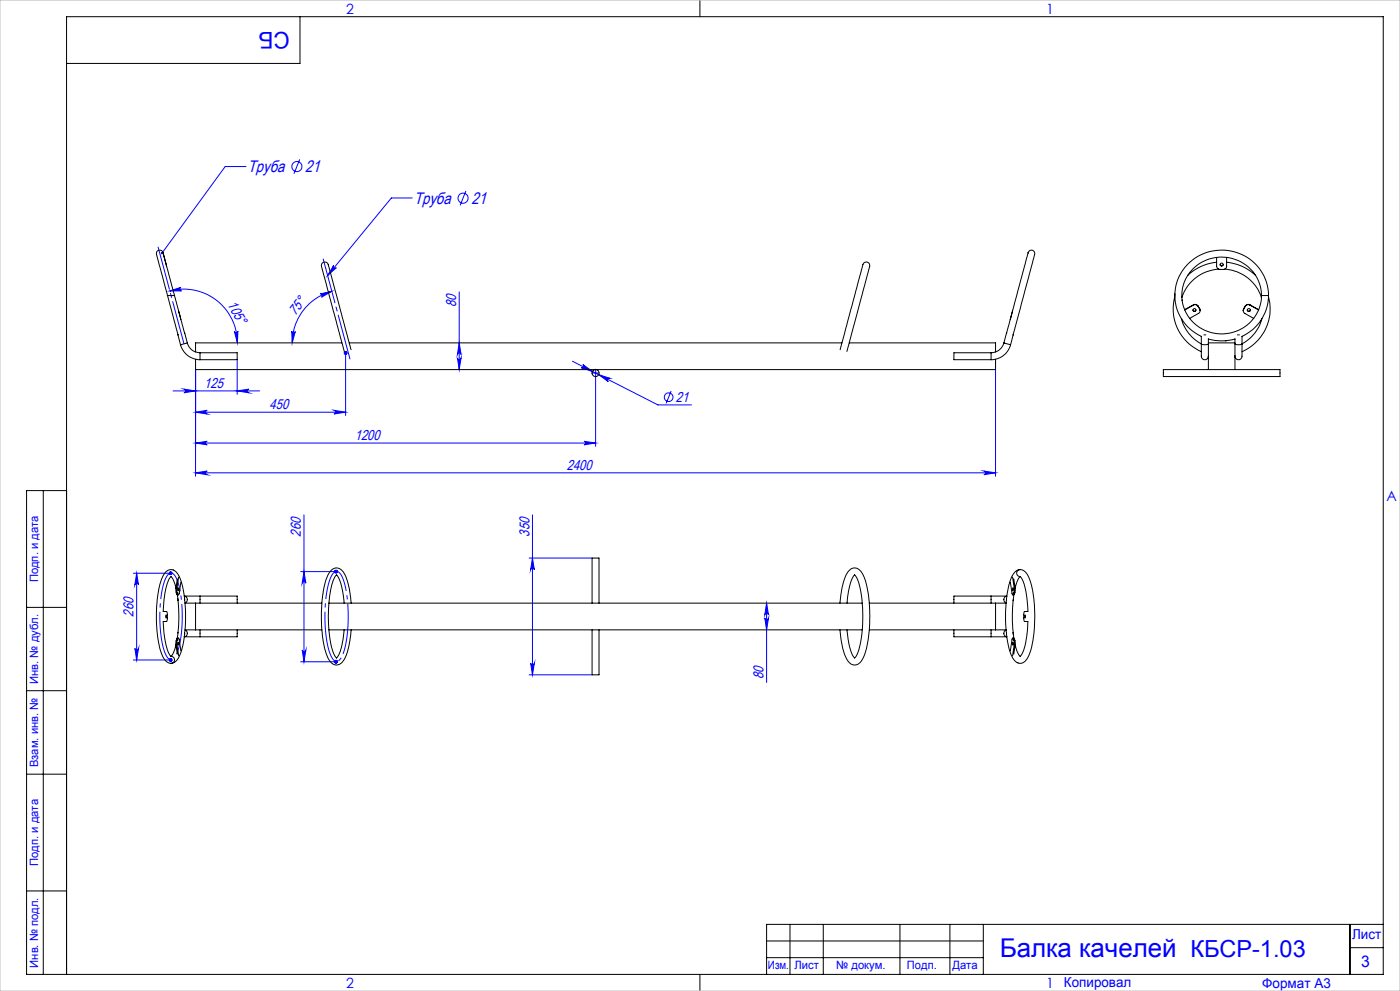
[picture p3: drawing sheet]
<svg xmlns="http://www.w3.org/2000/svg" width="420mm" height="297mm" viewBox="0 0 420 297" stroke-linecap="round" stroke-linejoin="round" font-family="sans-serif">
<g fill="none" stroke="#00f" stroke-width=".3">
<path d="M73.8 49.9h-6.2l-19 25.9M89.9 47.8l-1.7 4.3M123.6 59.3h-6.2l-19.1 23.3M139.8 57.2l-1.8 4.4M100.1 79.5a.53 .53 0 0 0 .1 .8 .53 .53 0 0 0 .7-.1l-2.6 2.4zM50.9 87.2l3.4-1.1a.54 .54 0 0 0-.4 .6 .54 .54 0 0 0 .6 .5zM50.9 87.2a16.1 16.1 0 0 1 20.3 15.6M70.3 99.3a.53 .53 0 0 0 .6 .5 .53 .53 0 0 0 .5-.6l-.2 3.6zM87.5 99.2a.53 .53 0 0 0 .5 .6 .53 .53 0 0 0 .6-.5l-.9 3.5zM96.1 88.1l3.4-.8-3.1 1.8a.53 .53 0 0 0 .3-.7 .53 .53 0 0 0-.6-.3zM99.5 87.3a16.1 16.1 0 0 0-11.8 15.5M137.8 87.5v23.3"/>
<path d="M51.9 117.2h26M55.2 116.6l3.5 .6-3.5 .5a.55 .55 0 0 0 .5-.5 .55 .55 0 0 0-.5-.6zM58.7 110.8v31.9M71.2 117.2l3.5-.6a.55 .55 0 0 0-.6 .6 .55 .55 0 0 0 .6 .5zM71.2 107.8v10.4M103.7 105.8v18.7M137.2 107.2a.55 .55 0 0 0 .6 .6 .55 .55 0 0 0 .5-.6l-.5 3.6zM137.8 102.8l.5 3.5a.55 .55 0 0 0-.5-.5 .55 .55 0 0 0-.6 .5zM171.7 108.3l25.7 13.1h10M174.9 109.3l2.8 2-3.3-1.1a.54 .54 0 0 0 .7-.2 .54 .54 0 0 0-.2-.7zM178.6 111.8h.2M178.7 111.7v.2"/>
<path d="M178.7 113v20.8M179.6 112.3l3.4 1.1a.55 .55 0 0 0-.7 .2 .55 .55 0 0 0 .2 .8zM201.3 117.2l-1.5 3.7M298.7 110.8v31.9M58.7 132.8h120M58.7 123.5h45M58.7 123.5l3.5-.5a.55 .55 0 0 0-.5 .5 .55 .55 0 0 0 .5 .6zM58.7 132.8l3.5-.5a.53 .53 0 0 0-.5 .5 .53 .53 0 0 0 .5 .5zM100.2 123l3.5 .5-3.5 .6a.55 .55 0 0 0 .5-.6 .55 .55 0 0 0-.5-.5zM175.2 132.3l3.5 .5-3.5 .5a.53 .53 0 0 0 .5-.5 .53 .53 0 0 0-.5-.5zM58.7 141.7l3.5-.5a.55 .55 0 0 0-.5 .5 .55 .55 0 0 0 .5 .6zM58.7 141.7h240"/>
<path d="M91.2 154.3v44M159.7 154.3v47.9M295.2 141.2l3.5 .5-3.5 .6a.55 .55 0 0 0 .5-.6 .55 .55 0 0 0-.5-.5zM40 171.8h11.2M41 171.8l.6 3.5a.55 .55 0 0 0-.6-.5 .55 .55 0 0 0-.5 .5zM41 171.8v26M90.2 171.3h10.6M91.2 171.3l.6 3.5a.55 .55 0 0 0-.6-.5 .55 .55 0 0 0-.5 .5zM158.8 167.2h18.8M159.7 167.2l.6 3.5a.55 .55 0 0 0-.5-.5 .55 .55 0 0 0-.6 .5zM40 197.8h11.2M40.5 194.3a.55 .55 0 0 0 .5 .5 .55 .55 0 0 0 .6-.5l-.6 3.5z"/>
<path d="M90.2 198.3h10.6M90.7 194.8a.55 .55 0 0 0 .5 .5 .55 .55 0 0 0 .6-.5l-.6 3.5zM159.2 198.8a.55 .55 0 0 0 .6 .5 .55 .55 0 0 0 .5-.5l-.6 3.4zM229.4 185.2a.55 .55 0 0 0 .6 .6 .55 .55 0 0 0 .5-.6l-.5 3.6zM230 180.8l.5 3.5a.55 .55 0 0 0-.5-.5 .55 .55 0 0 0-.6 .5zM230 180.8v23.7M158.8 202.2h18.8"/>
<circle cx="89.1" cy="49.9" r="1.52"/>
<circle cx="138.9" cy="59.4" r="1.52"/>
<circle cx="200.6" cy="119" r="1.3"/>
</g>
<path d="M100 171.8a23 23 0 0 0-2.5 11.9l.3 7a11.7 11.7 0 0 0 2.7 7.4 1.62 1.62 0 0 0 2.1-1.3 39.2 39.2 0 0 0 1.3-19.2 9.6 9.6 0 0 0-2.5-6.3h-.7l-.7 .5" fill="none" stroke="#00f" stroke-width=".3" stroke-dasharray="15.2 1.3 1.3 1.3" stroke-dashoffset="7.1" stroke-linecap="butt"/>
<path d="M52.3 197.2a23.7 23.7 0 0 0 2.4-12.2l-.4-6a11.7 11.7 0 0 0-2.4-7.1 1.46 1.46 0 0 0-2.1 1.2 36.8 36.8 0 0 0-1.4 17.8 10.2 10.2 0 0 0 2.5 6.7l.8 .1 .6-.5" fill="none" stroke="#00f" stroke-width=".3" stroke-dasharray="15.2 1.3 1.3 1.3" stroke-dashoffset="-1.3" stroke-linecap="butt"/>
<g fill="none" stroke="#00f" stroke-width=".7" stroke-linecap="butt">
<path d="M103.2 105.8h1M103.3 105.4l.7 .7M103.7 105.3v1M104 105.4l-.7 .7M50.7 171.8h1M50.8 171.4l.7 .8M51.2 171.3v1M51.5 171.4l-.7 .8M100.3 171.3h1M100.4 171l.8 .7M100.8 170.8v1M101.2 171l-.8 .7"/>
<path d="M50.7 197.8h1M50.8 197.4l.7 .8M51.2 197.3v1M51.5 197.4l-.7 .8M100.3 198.3h1M100.4 197.9l.8 .8M100.8 197.8v1M101.2 197.9l-.8 .8"/>
</g>
<path d="M97 77.6l8 30" fill="none" stroke="#00f" stroke-width=".3" stroke-dasharray="15.2 1.3 1.3 1.3" stroke-dashoffset="1.6"/>
<path d="M55.2 103l-7.8-28.9" fill="none" stroke="#00f" stroke-width=".3" stroke-dasharray="15.2 1.3 1.3 1.3" stroke-dashoffset="2.1"/>
<path d="M178.5 111.8h-1M178.7 111.6v-1M178.7 112v.9M178.9 111.8h.9" fill="none" stroke="#00f" stroke-width=".3" stroke-dasharray="15.2 1.3 1.3 1.3"/>
<g fill="none" stroke="#000" stroke-width=".3">
<path d="M90 5v14h-70M210 0v5M13 147v145M20 147h-12v145h407v-287h-395v287M8 182h12M8 207h12M8 232h12M8 267h12M237 277v15M247 277v15M270 277v15M285 277v15"/>
<path d="M295 277v15M405 277v15M415 277h-185v15M210 292v5M230 282h65M230 287h65M405 284h10"/>
</g>
<path d="M0 0h420v297h-420z" fill="none" stroke="#c0c0c0" stroke-width=".3"/>
<g fill="#00f">
<path d="M100.1 79.5a.53 .53 0 0 0 .1 .8 .53 .53 0 0 0 .7-.1l-2.6 2.4zM48.3 75.6l.1 .6 .2-.4-.2 .4a.37 .37 0 0 0 .5-.1 .37 .37 0 0 0-.1-.5 .37 .37 0 0 0-.5 0z"/>
<path d="M100.2 123l3.5 .5-3.5 .6a.55 .55 0 0 0 .5-.6 .55 .55 0 0 0-.5-.5zM58.7 123.5l3.5-.5a.55 .55 0 0 0-.5 .5 .55 .55 0 0 0 .5 .6z"/>
<path d="M40.5 194.3a.55 .55 0 0 0 .5 .5 .55 .55 0 0 0 .6-.5l-.6 3.5zM41 171.8l.6 3.5a.55 .55 0 0 0-.6-.5 .55 .55 0 0 0-.5 .5z"/>
<path d="M91.2 171.3l.6 3.5a.55 .55 0 0 0-.6-.5 .55 .55 0 0 0-.5 .5zM90.7 194.8a.55 .55 0 0 0 .5 .5 .55 .55 0 0 0 .6-.5l-.6 3.5z"/>
<path d="M70.3 99.3a.53 .53 0 0 0 .6 .5 .53 .53 0 0 0 .5-.6l-.2 3.6zM50.9 87.2l3.4-1.1a.54 .54 0 0 0-.4 .6 .54 .54 0 0 0 .6 .5z"/>
<path d="M175.2 132.3l3.5 .5-3.5 .5a.53 .53 0 0 0 .5-.5 .53 .53 0 0 0-.5-.5zM58.7 132.8l3.5-.5a.53 .53 0 0 0-.5 .5 .53 .53 0 0 0 .5 .5zM71.2 117.2l3.5-.6a.55 .55 0 0 0-.6 .6 .55 .55 0 0 0 .6 .5zM55.2 116.6l3.5 .6-3.5 .5a.55 .55 0 0 0 .5-.5 .55 .55 0 0 0-.5-.6z"/>
<path d="M58.7 141.7l3.5-.5a.55 .55 0 0 0-.5 .5 .55 .55 0 0 0 .5 .6zM295.2 141.2l3.5 .5-3.5 .6a.55 .55 0 0 0 .5-.6 .55 .55 0 0 0-.5-.5zM174.9 109.3a.54 .54 0 0 1 .2 .7 .54 .54 0 0 1-.7 .2l3.3 1.1zM179.6 112.3l2.9 2.1a.55 .55 0 0 1-.2-.8 .55 .55 0 0 1 .7-.2z"/>
<path d="M96.1 88.1l3.4-.8-3.1 1.8a.53 .53 0 0 0 .3-.7 .53 .53 0 0 0-.6-.3zM87.5 99.2a.53 .53 0 0 0 .5 .6 .53 .53 0 0 0 .6-.5l-.9 3.5z"/>
<path d="M137.2 107.2a.55 .55 0 0 0 .6 .6 .55 .55 0 0 0 .5-.6l-.5 3.6zM137.8 102.8l.5 3.5a.55 .55 0 0 0-.5-.5 .55 .55 0 0 0-.6 .5z"/>
<path d="M230 180.8l.5 3.5a.55 .55 0 0 0-.5-.5 .55 .55 0 0 0-.6 .5zM229.4 185.2a.55 .55 0 0 0 .6 .6 .55 .55 0 0 0 .5-.6l-.5 3.6zM159.7 167.2l.6 3.5a.55 .55 0 0 0-.5-.5 .55 .55 0 0 0-.6 .5zM159.2 198.8a.55 .55 0 0 0 .6 .5 .55 .55 0 0 0 .5-.5l-.6 3.4z"/>
</g>
<g fill="none" stroke="#000" stroke-width=".3">
<path d="M48.9 75.7a1.04 1.04 0 0 0-1.5-.6 1.04 1.04 0 0 0-.3 1.6l3.1 11.9M48.9 75.7l3.5 12.8M48.9 75.7l1.1 4M308.4 75.7a1.06 1.06 0 0 1 1.5-.6 1.06 1.06 0 0 1 .4 1.6l-7.1 26.6M308.4 75.7l-6.4 24.1M308.4 75.7v.1M365 78.6a14.9 14.9 0 0 0-8.7 3.9M365 77.1v2.7a1.02 1.02 0 0 0 1 .9h1a.96 .96 0 0 0 1-.9v-2.7M366 79.3a.47 .47 0 0 0 .5 .4 .47 .47 0 0 0 .5-.4M368 78.6a14.7 14.7 0 0 1 8.7 3.9M50.2 88.6l3.2 11.8M50.2 88.6h2.2"/>
<path d="M52.4 88.5l3.8 14.3M53.6 93.3l.7 2.5M301.9 99.8h.1M301.9 99.8l-.7 3M303.7 93.3l-.6 2.5M352.5 88v.6M352.5 88.9a13.9 13.9 0 0 0 7.9 16.5M354.4 95.5a12.1 12.1 0 0 0 6 7.6M354.6 89.9v.2M357.9 92.9a.47 .47 0 0 0 .5 .4 .47 .47 0 0 0 .4-.4M358 91.4a1.02 1.02 0 0 1 1.4 .4M358 91.4a1.02 1.02 0 0 1 1.4 .3"/>
<path d="M358 91.4l-2.6 1.5M358 91.4h.1M358 91.4l-2.6 1.4M358.2 80.3a11.9 11.9 0 0 1 14.6-1.6 11.9 11.9 0 0 1 4.9 13.9 12 12 0 0 1-14.3 7.2 12 12 0 0 1-8.6-13.4 11.5 11.5 0 0 1 3.4-6.1zM359.4 91.8l.5 .8M359.4 91.7v.1M359.4 91.7l.5 .8M359.9 92.6a.92 .92 0 0 1-.4 1.3l-2.6 1.5M359.9 92.5l.1 .6M359.9 92.5v.1M365.6 80.6a12.4 12.4 0 0 0-11 8.6M367.4 80.6a12.4 12.4 0 0 1 11 8.6"/>
<path d="M373.1 92.6a.94 .94 0 0 0 .4 1.3l2.6 1.5M373.1 92.5l-.1 .6M373.1 92.5v.1M373.6 91.7v.1M373.6 91.8l-.5 .8M373.6 91.7l-.5 .8M374.2 92.9a.47 .47 0 0 0 .5 .4 .47 .47 0 0 0 .4-.4M375 91.4a1 1 0 0 0-1.4 .4M375 91.4a1 1 0 0 0-1.4 .3M375 91.4h.1M375 91.4l2.6 1.5M375 91.4l2.6 1.4"/>
<path d="M378.5 88.6h2M378.6 95.5a12 12 0 0 1-6 7.6M380.5 88.6a14 14 0 0 0-14.7-13.6 14 14 0 0 0-13.3 15.1 13.7 13.7 0 0 0 7.9 10.7M380.5 88.6a13.4 13.4 0 0 1-7.9 12.2v2.2M380.5 88.9a14 14 0 0 1-7.9 16.5M380.5 88.5v.3M53.4 100.4h.1M53.4 100.4l.8 2.9M54.2 103.3a6.1 6.1 0 0 0 5.8 4.5M56.2 102.8a3.9 3.9 0 0 0 3.8 2.9M56.2 102.8l-2 .5M58.7 107.7v3.1h240v-3.1"/>
<path d="M60 105.7h11.2v2.1h-11.2M60 105.7v2.1M102.6 102.8h-43.9v2.7M104.8 102.8h147.8M105.3 104.8l-6.3-23.5a3.7 3.7 0 0 0-1.1-2.7 1.17 1.17 0 0 0-1.3 .5 1.17 1.17 0 0 0 0 1.4l6.7 24.8M252 104.8l6.3-23.5a3.7 3.7 0 0 1 1.2-2.7 1.19 1.19 0 0 1 1.3 .5 1.19 1.19 0 0 1-.1 1.4l-6.6 24.8M254.8 102.8h43.9v2.7M297.3 105.7h-11.1v2.1h11.1M297.3 105.7v2.1M301.2 102.8a4 4 0 0 1-3.9 2.9M301.2 102.8l2 .5M303.2 103.3a6.1 6.1 0 0 1-5.9 4.5"/>
<path d="M349 110.8h35v2.1h-35zM360.4 103v1.2a5.2 5.2 0 0 0 .4 3.3 1.05 1.05 0 0 0 1.1 .2 1.05 1.05 0 0 0 .6-1M360.4 103a2.13 2.13 0 0 0 2.1 0M360.4 100.8v2.2M361.2 100.4h.5M362.5 101.6a14.6 14.6 0 0 0 8 0M362.5 103v7.8M362.5 102.8h8M362.5 101.6v1.4M367.6 102.1h.1M370.5 103v7.8M370.5 103a2.13 2.13 0 0 0 2.1 0"/>
<path d="M370.5 101.6v1.4M371.2 100.4h.6M372.6 103v1.2a5.2 5.2 0 0 1-.3 3.3 1.05 1.05 0 0 1-1.2 .2 1.05 1.05 0 0 1-.6-1M52.8 176.3l.1 1.4M52.8 176.3h.3M52.8 176.2a5.3 5.3 0 0 0-1.5-3.4l-1 1.6a26.1 26.1 0 0 0-1.3 8.9h1l.2 .6-.1 2.3-1.1 .1a20.6 20.6 0 0 0 1.9 10l.4 .4M52.9 177.7h.3M52.9 177.7l.2 .4M53.1 176.3l.1 1.4M53.1 178.1l.4 .2M53.1 178.1h.3M53.2 178.3l.5 6.1-.5 6.9"/>
<path d="M53.2 177.7l.2 .4M53.2 173.5l-.4 2.8M53.4 179.4v.6M53.4 176.2l.1 .9zM53.6 173l-.5 3.3M54.3 174.5l-.5 3.3-.2 .5-.2-.2M55.4 179.4v.6M55.4 179.3a14.5 14.5 0 0 0-2.6-7.9 2.39 2.39 0 0 0-3.9 1.3 27.9 27.9 0 0 0-2 12.2 26.5 26.5 0 0 0 2 11.9 2.52 2.52 0 0 0 2.5 2 2.52 2.52 0 0 0 2.4-2.2 19.9 19.9 0 0 0 1.6-6.4M60 178.6h-4.7a1.07 1.07 0 0 1 .9 1 1.07 1.07 0 0 1-.7 1.1M60 178.6h11.2v2.2M60 178.6v2.2M101 172.3a9.4 9.4 0 0 1 1.9 5.5l.3 3"/>
<path d="M101 172.3a8.8 8.8 0 0 0-2 5.5v.5a40.5 40.5 0 0 0 1.1 17.6l.9 1.3M256.4 172.3a9.3 9.3 0 0 1 1.9 5.4 39.2 39.2 0 0 1-1.2 18.5l-.7 1M256.4 172.3a9.3 9.3 0 0 0-1.9 5.5l-.4 3M297.3 178.6h4.7a1.07 1.07 0 0 0-.8 1 1.07 1.07 0 0 0 .6 1.1M297.3 178.6h-11.1v2.2M297.3 178.6v2.2M302 179.4v.6M303.1 174.5l.5 3.3 .1 .5 .3-.2M303.8 173l.5 3.3M303.8 176.2l.2 .3-.1 .6zM304 179.8l-.1 .2M304 178.1h.2"/>
<path d="M304.1 173.5l.5 2.8M304.2 178.3l-.5 5.8 .1 4.1 .4 3.1M304.2 177.7h.2M304.2 177.7l-.2 .4M304.2 178.1l-.4 .2M304.3 176.3l-.1 1.4M304.3 176.3h.3M304.4 177.7l-.2 .4M304.6 176.3l-.2 1.4M306 170.7a4.3 4.3 0 0 0-3.1 3.7l-.9 4.9M306 170.7a3.7 3.7 0 0 1 3 3.1 40.5 40.5 0 0 1-.3 22.6 2.77 2.77 0 0 1-3.3 2.3 7.3 7.3 0 0 1-3-5.6l-.4-2.9M306 172.8a8.3 8.3 0 0 1 1.8 4.6l.6 5.9-1.2 .1-.1 2.1 .3 .8h1a21.5 21.5 0 0 1-1.8 9.7l-.5 .7a5.3 5.3 0 0 1-1.5-3.5"/>
<path d="M306 172.8l-.7 1.2-.7 2.2M306 170.7a1.04 1.04 0 0 0-1 1 1.04 1.04 0 0 0 1 1.1M49.8 184.4l.2 .2-.2 .6zM51.3 196.7a1.06 1.06 0 0 1 1.1 1.1 1.06 1.06 0 0 1-1.1 1M52.8 193.2h.3M52.8 193.2l.4 2.8M52.8 193.2l-.8 2.5-.7 1M52.9 191.9l-.1 1.3M52.9 191.9h.3M53.1 191.3h.3M53.1 193.2l.5 3.3M53.1 191.3l-.2 .6"/>
<path d="M53.2 191.9l-.1 1.3M53.4 189.5v.2M53.4 191.3l.2-.1 .1 .4 .6 3.4M53.4 191.3l-.2 .6M53.5 192.5v.9zM53.5 191.2l-.4 .1M55.4 189.5v.6M55.5 180.1l.2 3.5-.2 5.8M55.5 180.8h3.2M58.7 188.8h-3.2a1.09 1.09 0 0 1 .7 1.1 1.09 1.09 0 0 1-.9 .9h4.7M58.7 180.8v8M58.7 188.8h37.9"/>
<path d="M58.7 180.8h37.9M60 188.8v2M71.2 188.8v2h-11.2M98.7 188.8h160M98.7 180.8h160M103.2 188.8a15.3 15.3 0 0 1-2.2 8.4M105.3 180.8a19.6 19.6 0 0 0-2.5-9.6 2.31 2.31 0 0 0-2.2-1 2.31 2.31 0 0 0-1.9 1.6 29.1 29.1 0 0 0-2.3 13.3 27.7 27.7 0 0 0 2.4 12.8 2.44 2.44 0 0 0 2.4 1.4 2.44 2.44 0 0 0 2.1-1.7 24.4 24.4 0 0 0 2-8.8M177.6 188.8v13.4h2.1v-13.4M177.6 180.8v-13.6h2.1v13.6M252 180.8a21.7 21.7 0 0 1 2.4-9.5 2.38 2.38 0 0 1 2.4-1.1 2.38 2.38 0 0 1 1.9 1.7 32.4 32.4 0 0 1 2.2 14.8 25.5 25.5 0 0 1-2.5 11.4 2.46 2.46 0 0 1-2.5 1.2 2.46 2.46 0 0 1-2-2 23.8 23.8 0 0 1-1.9-8.5M254.1 188.8a15.3 15.3 0 0 0 2.3 8.4M260.8 188.8h37.9"/>
<path d="M260.8 180.8h37.9M286.2 188.8v2h11.1M297.3 188.8v2M298.7 188.8h3.1a1.07 1.07 0 0 0-.6 1.1 1.07 1.07 0 0 0 .8 .9h-4.7M298.7 180.8h3.1M298.7 180.8v8M301.9 180.1l-.2 3.7 .2 5.6M302 189.5v.6M303.8 192.5l.2 .3-.1 .6zM303.8 191.2l.4 .1M303.9 189.5v.6M304 191.3h-.3l-.1 .3-.5 3.4"/>
<path d="M304 191.3l.2 .6M304 191.3h.2M304.2 191.9l.1 1.3M304.2 191.9h.2M304.2 191.3l.2 .6M304.3 193.2l-.5 3.3M304.3 193.2h.3M304.4 191.9l.2 1.3M304.6 193.2l-.5 2.8M307.5 184.3l.1 .9z"/>
<circle cx="366.5" cy="79.3" r=".44"/>
<circle cx="358.3" cy="92.9" r=".45"/>
<circle cx="374.6" cy="92.9" r=".46"/>
<circle cx="178.7" cy="111.8" r="1.05"/>
</g>
<text font-size="7.8" fill="#00f" x="300" y="286.9">Балка качелей КБСР-1.03</text>
<text font-size="6.9" fill="#00f" x="86.9" y="9.4" transform="rotate(-180 86.9 9.4)">СБ</text>
<g font-size="5" fill="#00f">
<text x="74.4" y="51.5">Труба</text>
<text x="91.6" y="51.5">21</text>
<text x="124.2" y="61">Труба</text>
<text x="141.4" y="61">21</text>
</g>
<text font-size="4.8" fill="#00f" x="408.3" y="289.7">3</text>
<g font-size="4.3" fill="#00f">
<text x="68.1" y="91.1" transform="rotate(60 68.1 91.1)">105°</text>
<text x="88.6" y="94.6" transform="rotate(-53 88.6 94.6)">75°</text>
<text x="136.9" y="92.2" transform="rotate(-90 136.9 92.2)">80</text>
<text x="61.3" y="116.2">125</text>
<text x="80.9" y="122.6">450</text>
<text x="202.7" y="120.4">21</text>
<text x="106.4" y="131.8">1200</text>
<text x="170" y="140.8">2400</text>
<text x="90.3" y="160.9" transform="rotate(-90 90.3 160.9)">260</text>
<text x="158.8" y="160.9" transform="rotate(-90 158.8 160.9)">350</text>
<text x="40.1" y="184.8" transform="rotate(-90 40.1 184.8)">260</text>
<text x="229.1" y="203.6" transform="rotate(-90 229.1 203.6)">80</text>
</g>
<g font-size="4.2" fill="#00f">
<text x="103.8" y="4.2">2</text>
<text x="313.8" y="4.2">1</text>
<text x="415.9" y="150.2">A</text>
<text x="103.8" y="296.2">2</text>
<text x="313.8" y="296.2">1</text>
</g>
<g font-size="4.1" fill="#00f">
<text x="405.6" y="281.5">Лист</text>
<text x="319.2" y="295.9">Копировал</text>
<text x="378.7" y="296">Формат А3</text>
</g>
<g font-size="3.4" fill="#00f">
<text x="11.4" y="174.5" transform="rotate(-90 11.4 174.5)">Подп. и дата</text>
<text x="11.4" y="205" transform="rotate(-90 11.4 205)">Инв. № дубл.</text>
<text x="11.4" y="229.9" transform="rotate(-90 11.4 229.9)">Взам. инв. №</text>
<text x="11.4" y="259.5" transform="rotate(-90 11.4 259.5)">Подп. и дата</text>
<text x="11.4" y="290" transform="rotate(-90 11.4 290)">Инв. № подл.</text>
<text x="230.4" y="290.4">Изм.</text>
<text x="238.3" y="290.4">Лист</text>
<text x="250.9" y="290.4">№ докум.</text>
<text x="272.1" y="290.4">Подп.</text>
<text x="285.7" y="290.5">Дата</text>
</g>
</svg>
